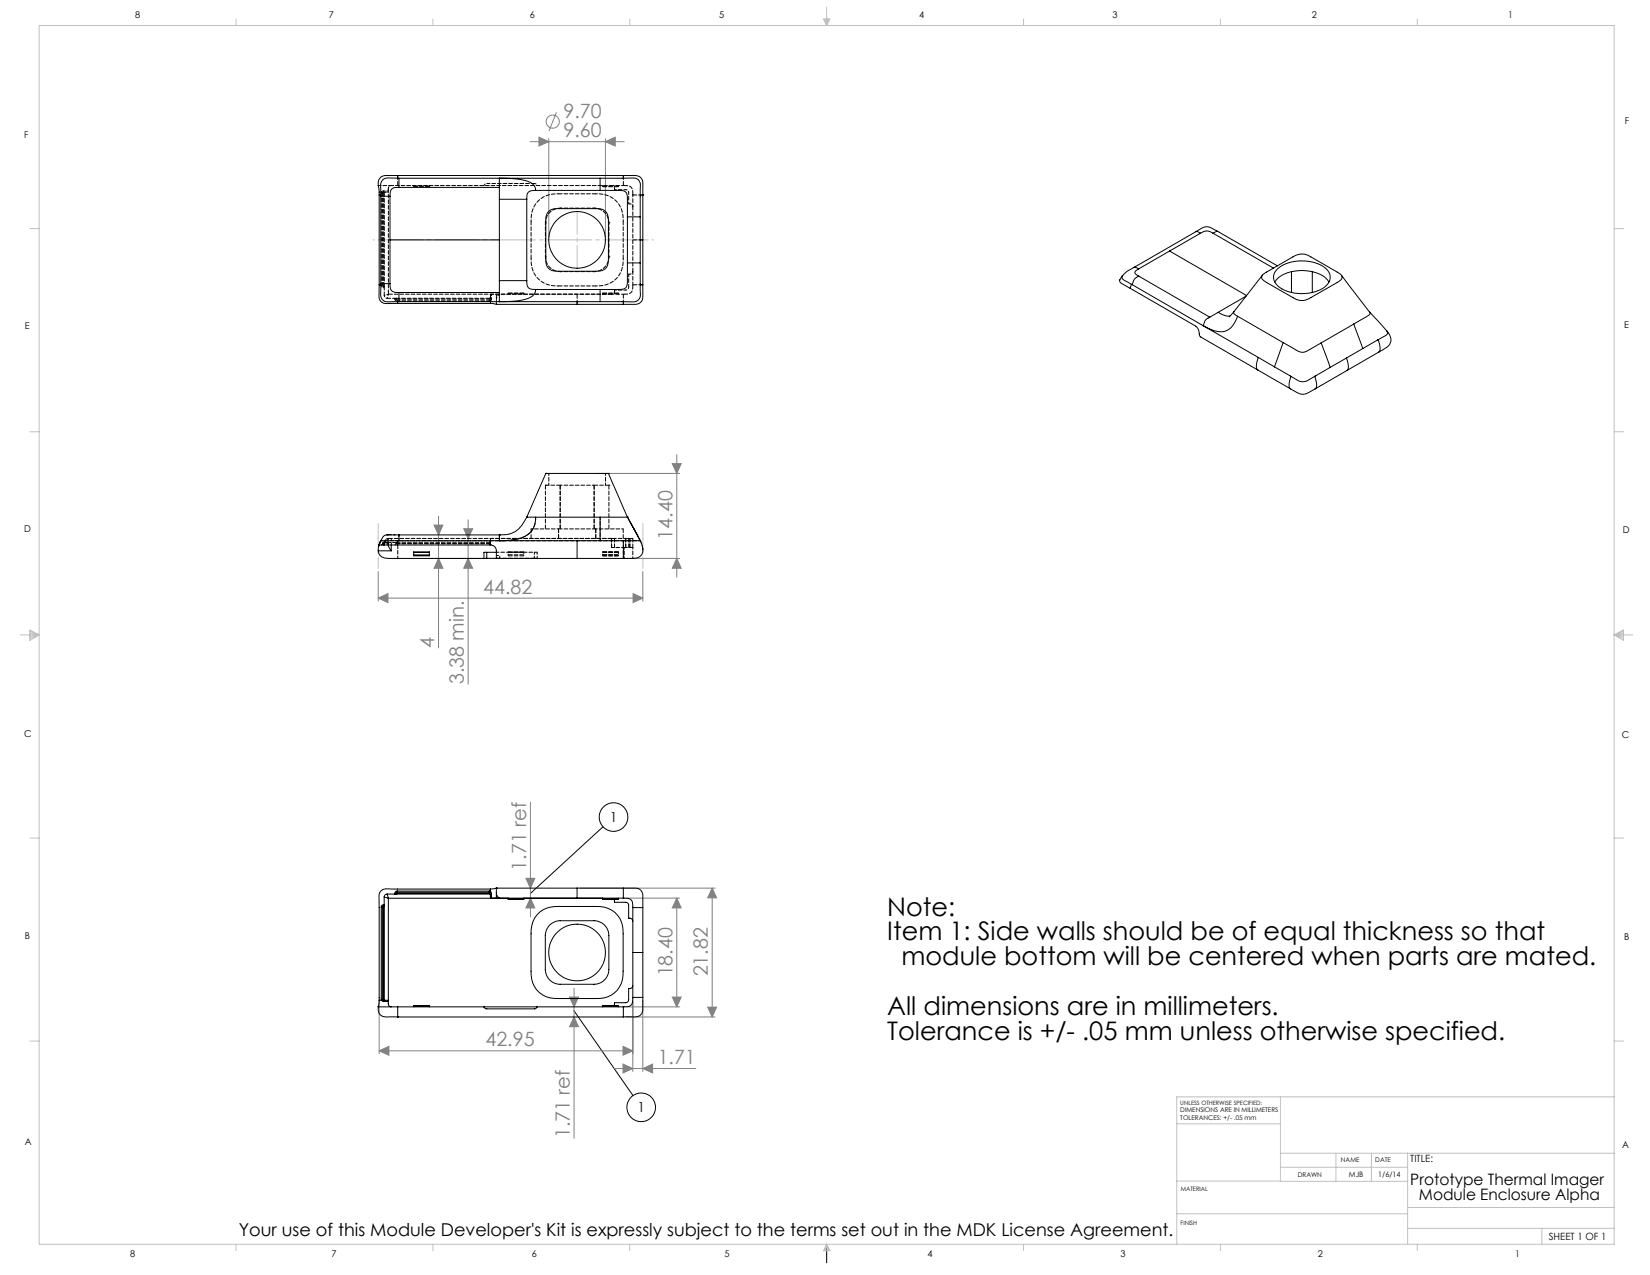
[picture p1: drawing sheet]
<svg xmlns="http://www.w3.org/2000/svg" width="559mm" height="432mm" viewBox="0 0 559 432" stroke-linecap="round" stroke-linejoin="round" font-family="sans-serif">
<g fill="none" stroke="#808080" stroke-width=".34">
<path d="M188.5 38l-2.6 6.4M179.5 48h31.9M182.5 46.5l3.3 1.5-3.3 1.5zM185.8 47v33.3M205 48l3.4-1.5v3zM205 47v33.3M227.7 157h3l-1.5 3.3zM229.2 154v41.5M147 177.8h3l-1.5 3.4zM148.5 174.8v44.6M157.1 179.1h3l-1.6 3.3zM158.5 176v55.7"/>
<path d="M202.7 160.3h27.5M128.1 193.6v10M147.5 189.1h33.4M148.5 189.1l1.5 3.3h-3zM158.5 189.1l1.6 3.3h-3zM212.1 189.1h18.1M217.7 193.6v10M229.2 189.1l1.5 3.3h-3zM128.1 202.6l3.3-1.6v3zM128.1 202.6h89.6M214.4 201l3.3 1.6-3.3 1.4zM179.6 271.7v38.8"/>
<path d="M178.1 297.5h3l-1.5 3.3zM179.6 304.2l1.5 3.3h-3zM196.5 300.8h45.7M212.3 304.2h17.9M229.2 304.2l1.5 3.3h-3zM229.2 304.2v36.8M241.2 300.8l1.5 3.3h-3zM241.2 300.8v43.6M128.4 338.8v18.1M192.9 337.7h3l-1.5 3.3zM194.4 334.6v50.9M214.3 339v23.9"/>
<path d="M217.7 338.8v24.1M227.7 337.7h3l-1.5 3.3zM128.4 355.9l3.3-1.5v3zM128.4 355.9h85.9M194.4 344.4l1.5 3.3h-3zM211 354.4l3.3 1.5-3.3 1.5zM212.1 344.4h30.1M212.3 341h17.9M239.7 341.1h3l-1.5 3.3zM208 361.9h27.7M211 360.4l3.3 1.5-3.3 1.5zM217.7 361.9l3.3-1.5v3z"/>
<circle cx="187.2" cy="41.2" r="2.22"/>
</g>
<g fill="none" stroke="#000" stroke-width=".34">
<path d="M204.2 280l-24.6 22.6M194.3 342.2l20.1 28.9M280 421.4v6.3"/>
<circle cx="207.8" cy="276.7" r="4.8"/>
<circle cx="217.2" cy="375" r="4.8"/>
</g>
<path d="M195.5 71.6v19.2" fill="none" stroke="#c0c0c0" stroke-width=".34" stroke-dasharray="15.2 1.3 1.3 1.3" stroke-dashoffset="7.5"/>
<path d="M221.3 81.2h-95" fill="none" stroke="#c0c0c0" stroke-width=".34" stroke-dasharray="15.2 1.3 1.3 1.3" stroke-dashoffset="-1.8"/>
<path d="M128.1 177.3v15.2M217.7 177.3v15.2" fill="none" stroke="#c0c0c0" stroke-width=".34" stroke-dasharray="15.2 1.3 1.3 1.3" stroke-dashoffset="7.6"/>
<g fill="none" stroke="#c0c0c0" stroke-width=".34">
<path d="M13.3 8.6h533.4v412.8h-533.4zM79.9 6.5v2.1M146.6 6.5v2.1M213.3 6.5v2.1M278.9 6.5h2.2l-1.1 2.1zM279.1 6.5l.9 2.1M279.6 6.5l.4 2.1M280 2.4v6.2M280.3 6.5l-.3 2.1M280.6 6.5l-.6 2.1M346.6 6.5v2.1M413.3 6.5v2.1"/>
<path d="M480 6.5v2.1M10.1 77.4h3.2M546.7 77.4h3.1M10.1 146.2h3.2M546.7 146.2h3.1M6.9 215h6.4M10.1 213.4l3.2 1.6-3.2 1.9zM10.1 213.8l3.2 1.2M10.1 214.4l3.2 .6M13.3 215l-3.2 1.2M13.3 215l-3.2 .5M546.7 215h6.3"/>
<path d="M546.7 215l3.1 .5M546.7 215l3.1 1.2M546.7 215l3.1-1.6v3.5zM549.8 214.4l-3.1 .6M549.8 213.8l-3.1 1.2M10.1 283.8h3.2M546.7 283.8h3.1M10.1 352.6h3.2M546.7 352.6h3.1M433.6 371.5v28.6h43M546.7 371.5h-148.2v49.9M398.5 380.6h35.1"/>
<path d="M398.5 400h35.1M433.6 390.6h113.1M433.6 395.3h43.1M452.4 390.6v9.5M464.5 390.6v9.5M476.7 390.6v30.8M398.5 411.1h78.2M476.7 416h70M476.7 408.9h70M522.2 416v5.4M79.9 421.4v2.1M146.6 421.4v2.1"/>
<path d="M213.3 421.4v2.1M280 421.4l1.1 2.2h-2.2zM280 421.4l.6 2.2M280 421.4l-.9 2.2M280 421.4l-.4 2.2M280 421.4l.3 2.2M346.6 421.4v2.1M413.3 421.4v2.1M480 421.4v2.1"/>
</g>
<g fill="#808080">
<path d="M128.1 202.6l3.3-1.6v3zM214.4 201l3.3 1.6-3.3 1.4z"/>
<path d="M182.5 46.5l3.3 1.5-3.3 1.5zM205 48l3.4-1.5v3z"/>
<path d="M128.4 355.9l3.3-1.5v3zM211 354.4l3.3 1.5-3.3 1.5zM211 360.4l3.3 1.5-3.3 1.5zM217.7 361.9l3.3-1.5v3z"/>
<path d="M229.2 189.1l1.5 3.3h-3zM227.7 157h3l-1.5 3.3zM148.5 189.1l1.5 3.3h-3zM147 177.8h3l-1.5 3.4z"/>
<path d="M158.5 189.1l1.6 3.3h-3zM157.1 179.1h3l-1.6 3.3zM227.7 337.7h3l-1.5 3.3zM229.2 304.2l1.5 3.3h-3zM194.4 344.4l1.5 3.3h-3zM192.9 337.7h3l-1.5 3.3z"/>
<path d="M179.6 304.2l1.5 3.3h-3zM178.1 297.5h3l-1.5 3.3z"/>
<path d="M241.2 300.8l1.5 3.3h-3zM239.7 341.1h3l-1.5 3.3z"/>
</g>
<g fill="none" stroke="#000" stroke-width=".34">
<path d="M134.7 59.4h-1.6a7.7 7.7 0 0 0-4.2 .6 4 4 0 0 0-.6 4l.1 32.4M134.7 59.4h76.4M134.7 59.4h.1M134.7 59.4v1M211.1 59.4h1.6a7.7 7.7 0 0 1 4.2 .6l.3 .4a11.1 11.1 0 0 1 .5 5.6M211.1 59.4v1M128.4 66h.6M129 66.5h3.1M129 66v30.4M132.1 66.5v29.6M134.7 60.4l-2.4-.1a2.65 2.65 0 0 0-2.7 .6 2.65 2.65 0 0 0-.7 2.8l.1 2.3M134.7 60.4h.4"/>
<path d="M135.1 60.4h76M135.1 60.4v3.1M135.1 63.5a2.28 2.28 0 0 0-3 2.5v.5M135.1 63.5h34M169.1 67.5h9.3M178.4 67.5v27.5M181.4 64.5l-1.7 .2-.8 .5-.4 .9-.1 1.4M181.4 64.5a3.6 3.6 0 0 0-3.5-3.4l-3.7-.6-5.1-.1v41.8a23.8 23.8 0 0 0 10.6-1.5l1.4-1.3 .3-1.4M181.4 64.5h21.8M185.5 71.9a3.7 3.7 0 0 1 3.7-1.2h12.6a3.6 3.6 0 0 1 4.3 4.3v12.6a3.6 3.6 0 0 1-4.3 4.3h-12.6a3.6 3.6 0 0 1-4.3-4.3v-12.6a4.5 4.5 0 0 1 .6-3.1zM203.2 64.5h5.4a4.5 4.5 0 0 1 3.4 .6 4.1 4.1 0 0 1 .5 3.1v5.2M203.2 60.4v4.1"/>
<path d="M211.1 60.4l1.4-.1a3.8 3.8 0 0 1 4.1 1.2l.3 1.4-.1 3.1M212.5 73.4h4.3M212.5 73.4v15.6M216.8 66v30.4M216.8 66h.9M217.7 66h.1M217.7 66v30.4M405 78.5l.9-.6a4.1 4.1 0 0 1 5.8 .1l20.9 12M406.6 79a3.3 3.3 0 0 1 4.2 0M406.6 79l-1.2-.6-.4 .1-20.9 12.1M406.6 79l-10.5 6M410.8 79l20.5 11.8"/>
<path d="M412.4 78.4l-1.6 .6M128.4 96.4v2.9a2.62 2.62 0 0 0 3 3.5h3.3M128.4 96.4h.6M129 96.4l-.1 2.4a2.62 2.62 0 0 0 .7 2.8 2.62 2.62 0 0 0 2.7 .6h2.4M129 96.1h3.1M132.1 96.1a2.37 2.37 0 0 0 .6 2.4 2.37 2.37 0 0 0 2.4 .6M132.1 81.2h37M135.1 99.1v3.1M135.1 99.1h34M169.1 95h9.3M178.4 95a2.38 2.38 0 0 0 .6 2.5 2.38 2.38 0 0 0 2.4 .5M181.4 98h21.8"/>
<path d="M203.2 98v4.2M212.5 89v6.4a2.16 2.16 0 0 1-2.7 2.6h-6.6M212.5 89h4.3M216.8 96.4l.1 2.6a2.51 2.51 0 0 1-2.8 3.2h-3M216.8 81.2h.9M216.8 96.4h.9M217.7 96.4a11.2 11.2 0 0 1-.5 5.7 5.1 5.1 0 0 1-4.5 1h-1.6M379.3 94.8l-.1 .3 .3 .6 3.3 1.9M380.2 93.3l-1 1.5M380.2 93.3l-.1 .2a1.36 1.36 0 0 0 1.4 1.8l1.7 1M382.8 97.6l22.2 12.9 .9 1.2 .6 2.4 30.6 17.6M383.2 96.3l-.4 1.3"/>
<path d="M383.2 96.3l.2 .1M383.4 96.4l42.7 24.6M384.1 90.6l-2.3 1.2-1.6 1.6M384.1 90.6l.4-.1 1.2 .6M385.7 93.5a3.5 3.5 0 0 0-2.3 2.9M385.7 91.1l-.4 .2a1.02 1.02 0 0 0-1 1.1 1.02 1.02 0 0 0 1 .9l.4 .2M385.7 93.5l24 13.9M396.1 85l-10.4 6.1M396.1 85l26.1 15.1M427.5 93.2l-9.6 12.3M427.9 92.8l10-5.8a5.2 5.2 0 0 1 6 0l9.5 5.5a1.47 1.47 0 0 1 1.1 1.4 1.47 1.47 0 0 1-1.1 1.4l-9.5 5.5a5.1 5.1 0 0 1-6 0l-9.5-5.5a1.38 1.38 0 0 1-1.1-1.1 1.38 1.38 0 0 1 .6-1.4zM431.7 95.5a9.9 9.9 0 0 1 8.4-3.8 10.9 10.9 0 0 1 10 3.8"/>
<path d="M432.6 91.1a14 14 0 0 1 16.6 0 3.9 3.9 0 0 1-.9 6.4 14.2 14.2 0 0 1-15.7-.8 3.7 3.7 0 0 1 0-5.6zM437.4 92v7.1M444.4 92v7.1M454.3 93.3l9.5 12.4M134.7 102.2h76.4M134.7 102.8h31.9l1.4 .3h43.1M134.7 102.2v.6M195.4 102.2v.9M211.1 103v.1M211.1 102.2v.8M412.6 105.8l1.5 .8a3.3 3.3 0 0 0 2.5 .4M417.9 105.5l-1.6 1.8"/>
<path d="M417.9 105.5a.82 .82 0 0 0 .6 1.3l.6 .3M419.1 107.1a7 7 0 0 1-4.8 5.2 11 11 0 0 1-6.8-2l.7-1.8 1.5-1.1M419.1 107.1l15.5 8.9M422 100.3l-12.3 7.1M434.6 116l4.3 2.5a3.7 3.7 0 0 0 4.9-.2l3.6-2.2M434.6 116l-3 8.2M447.4 116.1l3.1 8.3M458.5 109.7l3.7-2.1a2.25 2.25 0 0 0 1.8-1.5l-.2-.5 6 6.6a1.79 1.79 0 0 1-1.7 2.1l-1.3 .7M458.5 109.7l3 8.3M458.5 109.7l-11.1 6.4M466.8 115l-10.8 6.2M466.8 115a4.1 4.1 0 0 1 .2 4.2l-.1 .1"/>
<path d="M466.9 119.3l-10.8 6.2M469.7 112.1a3.5 3.5 0 0 1 .2 5.3l-3 1.9M426.1 121l-.6 2.9 .1 .9 .4 .5M426.1 121l5.5 3.2M431.6 124.2l5.6 3.3M437.2 127.5l1 .5a4.6 4.6 0 0 0 6.4-.2l.7-.3M437.2 127.5a4.1 4.1 0 0 0-.2 4.2h.1M445.3 127.5l.6 2.8-.1 .8-.4 .6M450.5 124.4l-5.2 3.1M456 121.2l.7 3-.1 .8-.5 .5M456 121.2l-5.5 3.2M456.1 125.5l-12.6 7.3a3.9 3.9 0 0 1-4.8-.2l-1.6-.9"/>
<path d="M178.4 175.2a9.2 9.2 0 0 1-6 5.7l-3.3 .3M178.4 175.2h3M181.4 175.2a6.9 6.9 0 0 1-5.9 7.3l-2.9 .5-3.5 .1v-1.9M181.4 175.2h21.8M184.9 160.3l-6.5 14.9M184.9 160.3h21.2M184.9 160.3h.1M203.2 175.2h9.3M203.2 175.2v7.9M206.1 160.3l6.4 14.9M206.1 160.3h.1M212.5 175.2l4.4 7.9"/>
<path d="M212.5 175.2h.1M212.8 175.6l3 5.5M213.9 177.6l.9 1.7M128.1 186.5a3.2 3.2 0 0 0 4.1 2.6h31.7M128.1 186.5h4.4M128.4 184.6h6.3M128.4 184.6l-.3 1.9M128.6 184.2l-.2 .4M128.6 183.9l-.4 1.1M128.9 183.1l-.4 1.2M128.9 183.1h.1M128.9 183.1h5.8"/>
<path d="M129 183.1h.1M129.9 184.6h.1M131 181.1l2.7 .1M131.5 181.2h-1a2.67 2.67 0 0 0-1.5 1.9M131.5 184.6l1 1.9M132.5 184.6v1.9M133.7 181.2h1.4M134.7 183.1h76.4M134.7 184.6h31.4a2.36 2.36 0 0 1 2 3.2v.3a.78 .78 0 0 0 .2 1 .78 .78 0 0 0 .9 0h45.1M134.7 183.1v1.5M135.1 181.2v1.9M135.1 181.2h34"/>
<path d="M140.1 186.9h5.3v1.3h-5.3zM140.1 187.1h5.3M140.1 187.9h5.3M164.9 189.1h-1M164.9 187v2.1M164.9 189.1h3.6M168.1 187h-4.2v2.1M169.1 181.2h.1M195.4 183.1v6M211.1 183.1v6M211.1 183.1h5.8M214.3 189.1h.1"/>
<path d="M216.9 183.1l.4 1a3.3 3.3 0 0 1 .1 3.4 3.3 3.3 0 0 1-3.1 1.6M129.1 307.2h.4M129.1 307.2v31.2M129.5 307.2v31.2M129.9 306.4a.73 .73 0 0 0-.8 .8M129.9 306.4v.4M129.9 306.8l-.4 .4M129.9 306.4h.2M129.9 306.8h.2M129.9 306.8v32M130.1 306.4v.4M130.1 303.8l1.4 .4"/>
<path d="M130.1 303.8v2.6M130.1 306.8v31.7l.4 .3M131.1 302.8a1.02 1.02 0 0 0-1 1M131.1 302.8l.4 1.4M131.1 302.8h2.6M131.5 304.2v34.9M131.5 304.2h40.6M133.7 302.6h.4M133.7 302.8h.4M133.7 302.6v.2M134.1 302.8h.1M134.1 302.8h31.7l.3 .4"/>
<path d="M134.1 302.6v.2M134.1 302.6h32M134.5 301.8l-.6 .2-.2 .6M134.5 301.8v.4M134.5 302.2l-.4 .4M134.5 301.8h31.2M134.5 302.2h31.2M165.7 301.8l.4 .1M165.7 302.2h.2M165.7 301.8v.4M165.9 302.2l.2 .4M166.1 301.9l.3 .7"/>
<path d="M166.1 302.6h.3M166.1 301.9l-.2 .3M166.1 302.6v1.6h.3M166.1 301.1l-34.7-.1a2.64 2.64 0 0 0-3 3.5v34.3M166.1 301.1v.8M166.4 304.2h1.7M166.4 302.6v1.6M168.1 300.8l-2 .3M168.1 300.8v1.6M168.1 300.8h.1M168.1 302.4a1.95 1.95 0 0 0 1.1 1.8M168.1 304.2h43.2a2.4 2.4 0 0 1 3 3v30.8a2.54 2.54 0 0 1-1.2 2.8l-1.8 .2h-76.6"/>
<path d="M168.1 300.8h43M168.1 302.4v1.8M172.1 304.4h5.3M172.1 304.2v.4h5.3v-.4M177.4 304.2h26.7M181.9 309.7a8.8 8.8 0 0 1 7.3-2.7h12.6a8.4 8.4 0 0 1 9.2 9.3v12.6a8.4 8.4 0 0 1-9.2 9.3h-12.6a8.4 8.4 0 0 1-9.4-9.3v-12.6a9.6 9.6 0 0 1 2.1-6.6zM185.9 313.5l1.5-1.1 1.7-.5 12.1-.1a5 5 0 0 1 5 5v11.5a5 5 0 0 1-5 5h-11.5a5 5 0 0 1-5-5v-12.1l.6-1.7zM195.4 300.8v3.4M204.1 304.4h5.3M204.1 304.2v.4h5.3v-.4M207.9 304.6l.2 1h3.8a.97 .97 0 0 1 1 1v4.4a1.12 1.12 0 0 1 1.4 1M211.1 300.8h1.6a7.7 7.7 0 0 1 4.2 .5l.3 .4a11.1 11.1 0 0 1 .5 5.7"/>
<path d="M211.1 300.8v3.4M214.3 307.4h3.4M217.7 307.4v30.4M128.4 338.8l-.3 2.1M128.4 338.8h.8M129.1 338.4l.1 .4M129.1 338.4h.4M129.2 338.8l.7 .4M129.2 338.8h.1M129.5 338.4l.1 .2M129.6 338.6l-.4 .2M129.6 338.6l.3 .2"/>
<path d="M129.9 338.8v.4M129.9 338.8h1.6v.4M129.9 339.2h1.6M131.5 339.2a1.24 1.24 0 0 0 1 1.8M214.3 333.8a1.1 1.1 0 0 1-1.4 1v3.8a.96 .96 0 0 1-1 1h-3.8l-.2 1M214.3 322.6h3.4M214.3 337.8h3.4M217.7 337.8a11.2 11.2 0 0 1-.5 5.7 5.3 5.3 0 0 1-4.5 .9h-1.6v-3.4M128.1 340.9a2.84 2.84 0 0 0 3.7 3.5h2.9M128.1 340.9h.1M128.1 341h6.6M131.5 340v.1"/>
<path d="M134.7 344.4h76.4M134.7 344.4h.1M134.7 341v3.4M140.1 341v-.4h5.3v.4M140.1 340.8h5.3M163.9 341l.3 .5 .7 .2h16.3l.7-.7M204.1 341v-.4h5.3v.4M204.1 340.8h5.3"/>
<circle cx="195.5" cy="81.2" r="9.6"/>
<circle cx="195.5" cy="322.6" r="9.6"/>
</g>
<g fill="none" stroke="#000" stroke-width=".34" stroke-dasharray="1.3 .6" stroke-dashoffset=".1">
<path d="M189.2 65.6h12.6M211.1 74.9v12.6M130.1 97v3M166.1 99.6h41M179.9 87.5v-12.6M201.8 96.8h-12.6M214.3 91.9v4.7M131.1 101h3M201.8 179.1h-12.6M214.5 178.7l1.4 2.6M131.1 183.8h3M166.1 182.4h41"/>
<path d="M168.5 189.1h12.5M207.1 182.4v3M207.1 185.4v-3M208.1 185.4v-3M211.9 182.4v3M211.9 185.4v-3M212.9 185.4v-3M213.3 182.4v3M213.3 185.4v-3M214.3 185.4h-3M214.3 185.4v-3M217.7 186l-.9-2.9"/>
</g>
<g fill="none" stroke="#000" stroke-width=".34" stroke-dasharray="1.3 .6" stroke-dashoffset=".6">
<path d="M131.5 63.8v1.2M163.9 62.8l.4-.5 .6-.2M181 62.1l.6 .2 .3 .5M189.7 70.5h11.5M206.2 75.5v11.5M208.1 64.2h3.8M212.9 65.2v3.8M129.1 96.6l.3 .6 .5 .2M184.7 87v-11.5M201.2 92h-11.5M211.9 98.2h-3.8M133.7 101.2l.2 .6 .6 .2"/>
<path d="M201.2 164.3h-11.5M128.6 184.2l.4-1.1M134.7 183.1h-5.7M135.1 183.1v-2M168.1 188.1h1.1M169.1 183.1v-2M181 189.1v-2.1M211.1 183.1h5.8M211.9 182.4h-3.8"/>
</g>
<path d="M128.1 62.8h4.4M129.1 65.4v31.2M129.5 65.4v31.2M212.9 92.9v4.3M134.5 102h31.2M134.5 101.6h31.2M134.5 184h31.2M165.7 184.1h-31.2M215.9 181.3l.3 .6" fill="none" stroke="#000" stroke-width=".34" stroke-dasharray="1.3 .6" stroke-dashoffset=".3"/>
<g fill="none" stroke="#000" stroke-width=".34" stroke-dasharray="1.3 .6">
<path d="M128.1 62.9v-.1M129.1 65.4h.4M129.2 65h.1M129.2 65l.4 .2M129.2 65l-.1 .4M129.9 65h.6M129.9 65l-.4 .4M129.9 64.7v.3M130.1 65.4v31.6M130.5 65l-.4 .4M131.5 63.7v.1M140.1 63v-.2"/>
<path d="M140.1 63.2v-.2M145.4 62.8v.2M145.4 63v.2M184.7 75.5h.1M189.7 70.5h.1M201.2 70.5h.1M204.1 63v-.2M204.1 63.2v-.2M206.2 75.5h.1M208.1 63.8v.4M209.4 62.8v.2M209.4 63v.2"/>
<path d="M212.9 69h.4M214.3 65.8a2.37 2.37 0 0 0-.6-2.4 2.37 2.37 0 0 0-2.4-.6M214.3 66v-.2M129.1 96.6h.4M129.5 96.6l.4 .4M129.9 97.4v-.4M129.9 97.4h.2M130.1 97h-.2M172.1 99.4v.2M172.1 99.4v-.2M177.4 99.4v.2M177.4 99.2v.2"/>
<path d="M184.7 87h.1M189.7 92h.1M201.2 92h.1M204.1 99.4v.2M204.1 99.4v-.2M206.2 87h.1M207.1 99.6h.2M208.1 98.2v.4M209.4 99.4v.2M209.4 99.2v.2M213.3 92.9h-.4M214.3 96.6a2.37 2.37 0 0 1-.6 2.5 2.37 2.37 0 0 1-2.4 .5"/>
<path d="M133.7 101v.2M133.7 101.2h.4M134.1 101h31.7M134.1 101.2v-.2M134.1 101.2l.4 .4M134.5 102v-.4M165.7 101.6l.4-.4M165.7 102l.4-.1M165.7 102v-.4M165.8 101l.3-.4M166.1 100.6v.6M166.1 101.9l-.2-.3"/>
<path d="M166.4 101.2h-.3M168.1 103.1h.1M179.9 179.1v3.3M184.7 164.3h.1M184.9 160.3h.1M189.2 179.1v3.3M189.7 164.3h-5M201.8 179.1v3.3M206.2 164.3h-5M206.2 164.3h.1M211.1 179.1v3.3M212.8 175.6l-.3-.5"/>
<path d="M129.1 184.5l.4-.4M129.2 184.5l.4-.4M129.5 184l.4-.4M129.5 184v.1M129.5 184.1h.1M129.6 184.1h.3M129.9 184.5v-.4M129.9 184.1h-.4M129.9 184.1v-.5M129.9 183.6v.5M130.1 184.1h-.2M130.1 183.6h-.2"/>
<path d="M130.5 183.6h-.4M131 181.1h.5M131.5 181.1h.6M131.5 184.1v.4M133.7 184.5l.4-.4M134.1 183.6l.4 .4M134.1 183.6v.5M134.5 184.5v-.4M134.5 184.1h-.4M134.5 184.1v-.1M135.1 183.1h-.4M165.7 184.5v-.4"/>
<path d="M165.7 184l.4-.4M165.7 184v.1M165.9 184.1h-.2M166.1 184.5l-.2-.4M166.1 184.2l-.2-.1M166.1 184.2v-.6M166.1 182.8v-.4M166.4 184.6l-.3-.4M204.1 186.9h.1M207.1 182.4h.2M209.4 186.9h.1M210.7 183.1h.4"/>
<path d="M213.3 182.4h-.4M216.8 183.1h.1M216.9 183.1h-.1M216.9 183.1h.1"/>
</g>
<path d="M131.5 64.7h-1.6M207.1 62.8a1 1 0 0 1 1 1M211.9 64.2a1 1 0 0 1 1 1M213.3 69a1 1 0 0 1 1 1M212.9 97.2a1 1 0 0 1-1 1M214.3 91.9a1 1 0 0 1-1 1M130.1 100a1 1 0 0 0 1 1M166.4 101.2v-1.6M128.4 184.5l.6-1.4M129.9 184.1h1.6M131.5 182.4l-.4 1.4M133.7 181.1h-1.6" fill="none" stroke="#000" stroke-width=".34" stroke-dasharray="1.3 .6" stroke-dashoffset=".8"/>
<g fill="none" stroke="#000" stroke-width=".34" stroke-dasharray="1.3 .6" stroke-dashoffset="-.1">
<path d="M134.7 59.4v3.4M211.1 59.4v3.4M140.1 63h5.3M145.4 63.2h-5.3M204.1 63h5.3M209.4 63.2h-5.3M214.3 66h3.3M129.9 97v-32M172.1 99.2h5.3M177.4 99.4h-5.3M204.1 99.2h5.3M207.3 99.6h-75.8"/>
<path d="M209.4 99.4h-5.3M211.1 99.6v3.4M214.3 81.2h3.4M214.3 96.4h3.4M166.1 101.2h-32M168.1 103.1v-3.5M195.5 103.1v-3.5M184.7 179.1v-14.8M189.7 179.1v-14.8M201.2 179.1v-14.8M206.2 179.1v-14.8M166.1 183.6h-32"/>
<path d="M169.1 183.1a14.3 14.3 0 0 0 10.6-2.8 7.3 7.3 0 0 0 1.7-5.2M172.1 187.1h5.3M172.1 186.9h5.3M177.4 188.2h-5.3M177.4 187.9h-5.3M204.1 186.9h5.3M204.1 187.1h5.3M204.1 187.9h5.3M207.3 182.4h-75.8M209.4 188.2h-5.3M209.4 187.9h-5.3M209.4 187.1h-5.3"/>
</g>
<g fill="none" stroke="#000" stroke-width=".34" stroke-dasharray="1.3 .6" stroke-dashoffset=".5">
<path d="M131.5 65h-1M132.5 62.8h74.6M184.7 75.5a5 5 0 0 1 5-5M201.2 70.5a5 5 0 0 1 5 5M189.7 92a5 5 0 0 1-5-5M206.2 87a5 5 0 0 1-5 5M166.1 100.6v-1M168.1 101.4a2 2 0 0 1 1.1-1.8M185.9 160.3v4M205.1 164.3v-4M130.1 183.8h1M131.5 182.4a1.4 1.4 0 0 0-1.4 1.4"/>
<path d="M132.5 182.4v2.1M134.7 183.1v6M165.8 183.6l.3-.8M169.2 189.1v-1M181.9 187v2.1M181.9 189.1h-.9M211.1 183.1v6M212.9 182.4h-1M214.3 182.4h-1M217.7 186.1l-.1-.9"/>
</g>
<g fill="none" stroke="#000" stroke-width=".34" stroke-dasharray="1.3 .6" stroke-dashoffset=".4">
<path d="M128.4 65h.8M129.9 64.7l-.7 .3M211.3 62.8h-4.2M214.3 70v-4.2M211.3 99.6h-4.2M166.1 101.9v.8M166.1 101.9l.3-.7M203.3 175.1v8M128.9 183.1l-.3 .8M130.1 183.8v.7M130.5 182.8v.8M131.1 184.5v-.7"/>
<path d="M166.1 183.6v-.8M168.1 187h13.8M208.1 182.4h-.8M211.3 185.4h-4.2M216.8 183.1l-2-3.8"/>
</g>
<g fill="none" stroke="#000" stroke-width=".34" stroke-dasharray="1.3 .6" stroke-dashoffset=".7">
<path d="M131.5 63.7l.4-.6 .6-.3M179.9 74.9a8.4 8.4 0 0 1 9.3-9.3M201.8 65.6a8.4 8.4 0 0 1 9.3 9.3M131.5 99.6l-1.4 .4M131.5 99.6l-.4 1.4M189.2 96.8a8.4 8.4 0 0 1-9.3-9.3M208.1 98.6l-.2 .7-.6 .3M211.1 87.5a8.4 8.4 0 0 1-9.3 9.3M189.2 179.1h-9.3M211.1 179.1h-9.3M172.1 188.2v-1.3M177.4 186.9v1.3"/>
<path d="M203.3 183.1h-34.2M204.1 188.2v-1.3M209.4 186.9v1.3M210.7 183.1h-7.4M211.3 189.1v-3.7M214.3 189.1v-3.7M216.2 181.9l.6 1.2"/>
</g>
<path d="M131.5 182.4v1.7" fill="none" stroke="#000" stroke-width=".34" stroke-dasharray="1.3 .6" stroke-dashoffset=".9"/>
<path d="M131.5 99.6v-35.9M169.1 183.1h-34" fill="none" stroke="#000" stroke-width=".34" stroke-dasharray="1.3 .6" stroke-dashoffset="-.2"/>
<path d="M181 62.1h-16.1M214.3 70v21.9" fill="none" stroke="#000" stroke-width=".34" stroke-dasharray="1.3 .6" stroke-dashoffset=".2"/>
<g font-size="8.7">
<text x="300.5" y="310.1">Note:</text>
<text x="300.5" y="318.5">Item 1: Side walls should be of equal thickness so that</text>
<text x="305.3" y="326.9">module bottom will be centered when parts are mated.</text>
<text x="300.5" y="343.7">All dimensions are in millimeters.</text>
<text x="300.5" y="352.1">Tolerance is +/- .05 mm unless otherwise specified.</text>
</g>
<g font-size="6.7" fill="#808080">
<text x="190.9" y="40">9.70</text>
<text x="190.9" y="46.5">9.60</text>
<text x="227.8" y="182.7" transform="rotate(-90 227.8 182.7)">14.40</text>
<text x="163.7" y="201.1">44.82</text>
<text x="147.1" y="219.4" transform="rotate(-90 147.1 219.4)">4</text>
<text x="157.1" y="231.7" transform="rotate(-90 157.1 231.7)">3.38 min.</text>
<text x="178.2" y="294.9" transform="rotate(-90 178.2 294.9)">1.71 ref</text>
<text x="227.8" y="330.7" transform="rotate(-90 227.8 330.7)">18.40</text>
<text x="239.8" y="330.7" transform="rotate(-90 239.8 330.7)">21.82</text>
<text x="164.4" y="354.4">42.95</text>
<text x="222.7" y="360.4">1.71</text>
<text x="193" y="385.5" transform="rotate(-90 193 385.5)">1.71 ref</text>
</g>
<text font-size="6" x="80.9" y="418.7">Your use of this Module Developer's Kit is expressly subject to the terms set out in the MDK License Agreement.</text>
<g font-size="5.3">
<text x="477.6" y="401.4">Prototype Thermal Imager</text>
<text x="480.5" y="406.5">Module Enclosure Alpha</text>
</g>
<g font-size="4.7">
<text x="206.5" y="278.3">1</text>
<text x="215.9" y="376.6">1</text>
</g>
<g font-size="3.4">
<text x="477.6" y="393.6">TITLE:</text>
<text x="524.5" y="419.8">SHEET 1 OF 1</text>
</g>
<g font-size="3.2">
<text x="45.7" y="6.1">8</text>
<text x="111.3" y="6.1">7</text>
<text x="179.5" y="6.1">6</text>
<text x="243.5" y="6.1">5</text>
<text x="311.3" y="6">4</text>
<text x="376.8" y="6.1">3</text>
<text x="444.3" y="6.1">2</text>
<text x="510.7" y="6">1</text>
<text x="550.3" y="41.8">F</text>
<text x="8.2" y="46.6">F</text>
<text x="8.4" y="111.5">E</text>
<text x="550.1" y="111.2">E</text>
<text x="8.2" y="180.2">D</text>
<text x="549.6" y="180.4">D</text>
<text x="8.2" y="249.7">C</text>
<text x="549.2" y="249.9">C</text>
<text x="8.4" y="318">B</text>
<text x="550" y="318.2">B</text>
<text x="8.4" y="387.6">A</text>
<text x="549.4" y="388.7">A</text>
<text x="44.1" y="425.8">8</text>
<text x="112.2" y="425.8">7</text>
<text x="180.2" y="425.8">6</text>
<text x="245.3" y="425.7">5</text>
<text x="314.1" y="425.7">4</text>
<text x="379.5" y="425.8">3</text>
<text x="446.4" y="425.8">2</text>
<text x="513.1" y="425.8">1</text>
</g>
<g font-size="2.5">
<text x="456.9" y="398.6">MJB</text>
<text x="466.8" y="398.6">1/6/14</text>
</g>
<g font-size="2.2">
<text x="399.7" y="376.8">DIMENSIONS ARE IN MILLIMETERS</text>
<text x="399.7" y="379.4">TOLERANCES: +/- .05 mm</text>
<text x="454.1" y="393.6">NAME</text>
<text x="465.8" y="393.6">DATE</text>
<text x="439.5" y="398.6">DRAWN</text>
</g>
<g font-size="2">
<text x="399.7" y="374.2">UNLESS OTHERWISE SPECIFIED:</text>
<text x="399.9" y="403.2">MATERIAL</text>
<text x="399.8" y="414.7">FINISH</text>
</g>
</svg>
